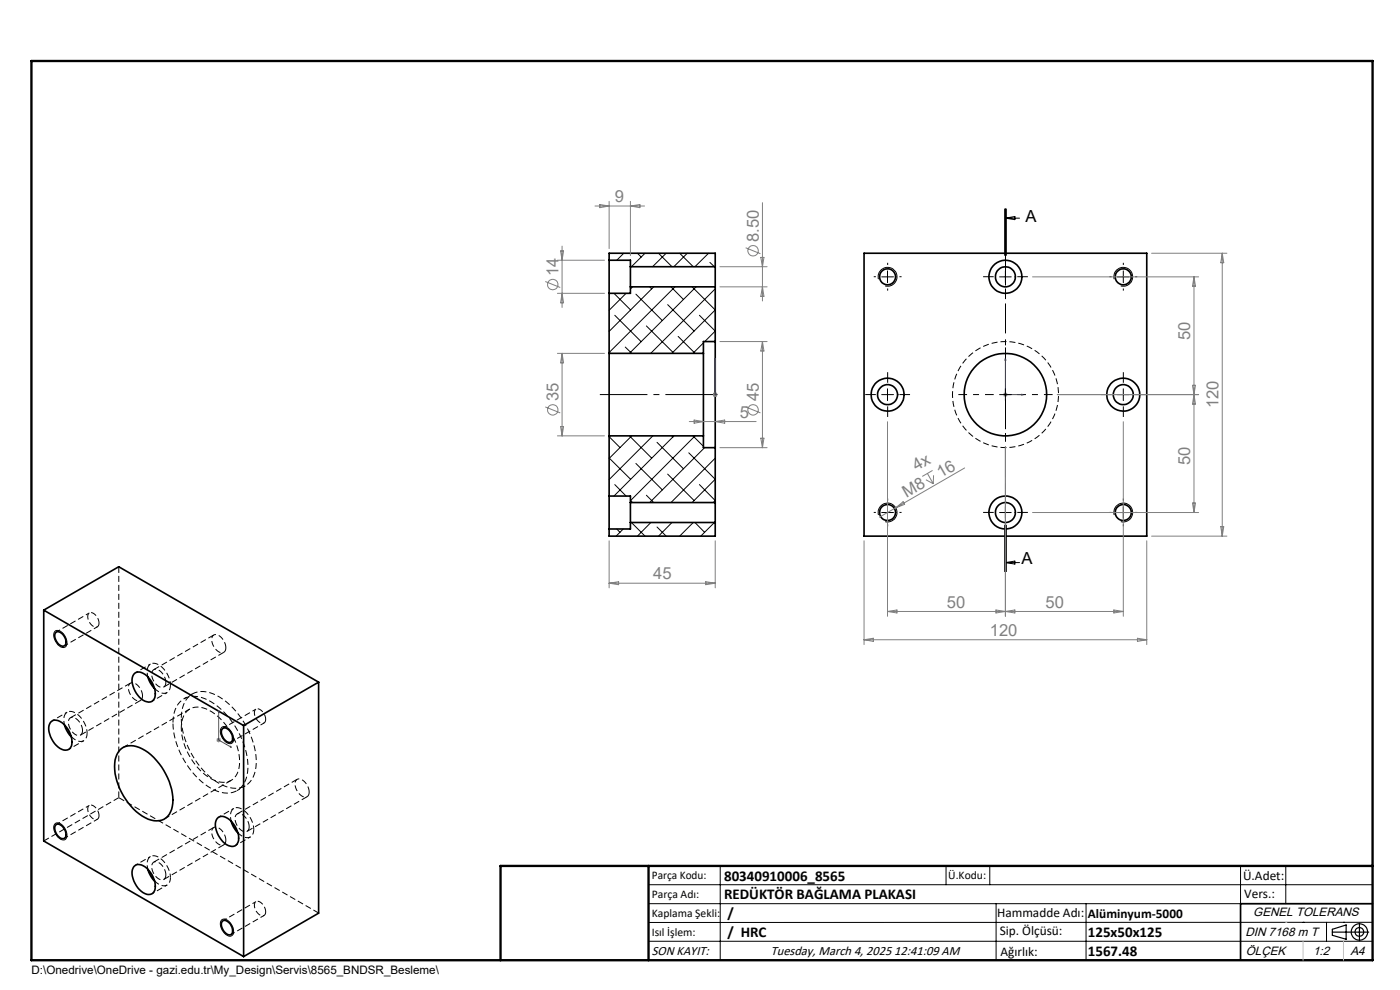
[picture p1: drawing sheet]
<svg xmlns="http://www.w3.org/2000/svg" width="297mm" height="210mm" viewBox="0 0 297 210" stroke-linecap="round" stroke-linejoin="round" font-family="sans-serif">
<path d="M202.1 83.7a11.2 11.2 0 0 1 16.5-9.9 11.2 11.2 0 0 1 .9 19.3 11.2 11.2 0 0 1-17.4-8.4v-1M38.5 154.4a13.3 13.3 0 0 0 7.1 11.2 3.5 3.5 0 0 0 5.2-3.4 13.2 13.2 0 0 0-7.1-11.8 3.5 3.5 0 0 0-5.2 3.3v.7" fill="none" stroke="#000" stroke-width=".21" stroke-dasharray="1.3 .6" stroke-dashoffset=".5" stroke-linecap="butt"/>
<g fill="none" stroke="#000" stroke-width=".35">
<path d="M129.2 55.2v7M129.2 55.2v-1.5h22.5v2.9M129.2 55.2h4.5v1.4M133.7 56.6v4.2M133.7 56.6h18M151.7 56.6v4.2M183.3 53.7h60v60h-60zM129.2 75v17.5M129.2 62.2v12.8M129.2 75h20M133.7 60.8v1.4h-4.5M133.7 60.8h18"/>
<path d="M149.2 75v17.5M151.7 72.5v22.5M151.7 72.5h-2.5v2.5M151.7 60.8v11.7M129.2 92.5v12.7M129.2 92.5h20M149.2 92.5v2.5h2.5M151.7 95v11.6M129.2 105.2v7M129.2 105.2h4.5v1.4M133.7 106.6v4.2M133.7 110.8h18"/>
<path d="M133.7 106.6h18M133.7 110.8v1.4h-4.5M151.7 106.6v4.2M151.7 110.8v2.9h-22.5v-1.5M9.3 129.4l42.4 24.5M9.3 129.4l15.9-9.2 42.4 24.5M9.3 129.4v49l42.4 24.5M11.8 134.2a1.37 1.37 0 0 1 1.9 1l.3 .7a.85 .85 0 0 1-.4 1.1 .85 .85 0 0 1-1.1-.3 2.09 2.09 0 0 1-.7-2.5zM10.7 153.2a1.94 1.94 0 0 1 2.8 .4 4.8 4.8 0 0 1 1.5 4.9 1.72 1.72 0 0 1-2.7 0 4.9 4.9 0 0 1-1.8-5zM13.7 153.8l.4 1.1 1 1.4M25.4 159.1a3.8 3.8 0 0 1 4.8-.3 13.4 13.4 0 0 1 6.5 11.6 3.5 3.5 0 0 1-4.1 3.7 10.7 10.7 0 0 1-6.8-6 9.8 9.8 0 0 1-1-8.1zM28.6 142.8a2.36 2.36 0 0 1 2.9 1 4.3 4.3 0 0 1 1.2 4.5 1.72 1.72 0 0 1-2.7 0 5 5 0 0 1-1.8-5z"/>
<path d="M31.4 143.6l.4 1.1 1 1.4M47.2 154.6a1.32 1.32 0 0 1 1.9 1l.2 .7a.84 .84 0 0 1-.3 1.1 .84 .84 0 0 1-1.2-.3 2.04 2.04 0 0 1-.6-2.5zM51.7 153.9v49M67.6 144.7l-15.9 9.2M67.6 144.7v49l-15.9 9.2M11.8 175a1.37 1.37 0 0 1 1.9 1l.3 .7a.85 .85 0 0 1-.4 1.2 .85 .85 0 0 1-1.1-.4 2.09 2.09 0 0 1-.7-2.5zM46.1 173.6a1.63 1.63 0 0 1 2.4 .1 5.2 5.2 0 0 1 2 4.9 1.51 1.51 0 0 1-2.5 .6 5 5 0 0 1-2.1-5.3zM49 174.2l.5 1.2 1 1.3M28.4 183.8a1.94 1.94 0 0 1 2.8 .4 4.8 4.8 0 0 1 1.5 5 1.72 1.72 0 0 1-2.7-.1 4.9 4.9 0 0 1-1.8-5zM31.4 184.4l.7 1.6 .7 .9M47.2 195.4a1.37 1.37 0 0 1 1.9 1l.2 .7a.84 .84 0 0 1-.3 1.1 .84 .84 0 0 1-1.2-.3 2.04 2.04 0 0 1-.6-2.5zM291.2 191.7h-28v12"/>
<circle cx="188.3" cy="58.7" r="1.7"/>
<circle cx="213.3" cy="58.7" r="3.5"/>
<circle cx="213.3" cy="58.7" r="2.13"/>
<circle cx="238.3" cy="58.7" r="1.69"/>
<circle cx="188.3" cy="83.7" r="2.13"/>
<circle cx="188.3" cy="83.7" r="3.5"/>
<circle cx="213.3" cy="83.7" r="8.7"/>
<circle cx="238.3" cy="83.7" r="3.5"/>
<circle cx="238.3" cy="83.7" r="2.12"/>
<circle cx="188.3" cy="108.7" r="1.71"/>
<circle cx="213.3" cy="108.7" r="3.5"/>
<circle cx="213.3" cy="108.7" r="2.12"/>
<circle cx="238.3" cy="108.7" r="1.7"/>
</g>
<g fill="none" stroke="#000" stroke-width=".21">
<path d="M132.3 53.7l-1.5 1.5M135.2 53.7l.8 .8M136.8 53.7l-2.9 2.9M139.7 53.7l2.9 2.9M141.3 53.7l-2.9 2.9M144.2 53.7l2.9 2.9M145.8 53.7l-2.9 2.9M150.3 53.7l-2.9 2.9M150.6 55.7l1 .9M186.4 59.2a1.98 1.98 0 0 1 1.7-2.5 1.98 1.98 0 0 1 2.2 2.2 1.98 1.98 0 0 1-2.5 1.7M187 58.7h2.5M188.3 57.5v2.5"/>
<path d="M212.1 58.7h2.4M213.1 44.2v10M213.3 57.5v2.5M213.3 46.3h3M213.3 46.3l2-.4v.7zM213.3 44.2v10M213.5 44.2v10M236.4 59.2a1.99 1.99 0 0 1 1.7-2.5 1.99 1.99 0 0 1 2.2 2.2 1.99 1.99 0 0 1-2.5 1.7M237 58.7h2.5M238.3 57.5v2.5M129.2 74.7l.3 .3M129.2 70.2h.1"/>
<path d="M130.2 62.2l3.6 3.5M130.4 66.9l5.6 5.6M132.6 73.6l1.4 1.4M132.8 62.2l-3.6 3.6M134.2 60.8l-.5 .5M134.9 62.4l5.6 5.6M137.1 69.1l5.7 5.6M137.8 60.8l.5 .5M138.7 60.8l-9.5 9.5M141.6 64.6l5.6 5.6M142.3 60.8l2.7 2.7M143.2 60.8l-14 14"/>
<path d="M143.9 71.4l3.6 3.6M146.8 60.8l4.9 4.9-9.2 9.3M147.7 60.8l-14.2 14.2M148.4 66.9l3.3 3.3-2.2 2.3M149.2 72.7l-2.2 2.3M151.7 61.3l-13.7 13.7M129.2 97.1l4.6 4.6M129.2 92.6l2.3 2.3M129.5 92.5l-.3 .2M133.5 92.5l4.8 4.7M134 92.5l-4.8 4.8M134.9 98.3l5.6 5.6"/>
<path d="M138.5 92.5l-9.3 9.2M139.4 93.8l5.6 5.6M142.5 92.5l.3 .2M143 92.5l-12.8 12.7M146.1 96.1l5.6 5.6-4.9 4.9M147 92.5l2.2 2.2M147.5 92.5l-13.8 13.7M149.5 95l-11.7 11.6M151.7 97.2l-9.4 9.4M187 83.7h2.5M188.3 82.5v2.5M212.1 83.7h2.4"/>
<path d="M213.3 82.5v2.5M237 83.7h2.5M238.3 82.5v2.5M130.4 102.8l2.4 2.4M130.8 112.2l.7 .7M132.2 112.2l-1.5 1.5M133.7 106.1l.5 .5M133.9 110.8l2.9 2.9M137.1 105l1.6 1.6M138.1 110.8l-2.9 2.9M139.4 111.8l1.9 1.9M141.6 100.6l5.6 5.6"/>
<path d="M142.6 110.8l-2.9 2.9M147.1 110.8l-2.9 2.9M147.4 110.8l2.1 2.1M148.4 102.8l3.3 3.4-.4 .4M151.6 110.8l-2.9 2.9M186.4 109.2a1.99 1.99 0 0 1 1.7-2.5 1.99 1.99 0 0 1 2.2 2.2 1.99 1.99 0 0 1-2.5 1.8M187 108.7h2.5M188.3 107.5v2.5M212.1 108.7h2.4M213.1 111.3v10M213.3 107.5v2.5M213.3 119.3l2-.3v.7z"/>
<path d="M213.3 119.3h3M213.3 111.3v10M213.5 111.3v10zM236.4 109.2a2 2 0 0 1 1.7-2.5 2 2 0 0 1 2.2 2.2 2 2 0 0 1-2.5 1.8M237 108.7h2.5M238.3 107.5v2.5M11.6 134a1.44 1.44 0 0 1 2.1 .8 1.73 1.73 0 0 1 0 2.5 2.42 2.42 0 0 1-2.3-2.8zM47 154.4a1.05 1.05 0 0 1 1.5 .2 2.43 2.43 0 0 1 .8 3 1.63 1.63 0 0 1-2.2-1.1l-.4-1.2zM11.6 174.8a1.18 1.18 0 0 1 1.9 .5 2.31 2.31 0 0 1 .4 2.7 1.62 1.62 0 0 1-2.1-1.1l-.4-1.2zM47 195.2a1.44 1.44 0 0 1 2.1 .9 1.73 1.73 0 0 1 0 2.4 2.22 2.22 0 0 1-2.3-2l-.1-.7zM137.6 187.7h153.6M137.6 191.7h153.6"/>
<path d="M137.6 199.7h153.6M152.8 183.7v20M200.7 183.7v4M210 183.7v4M211.3 191.7v12M230.4 191.7v12M263.2 183.7v20M272.8 183.7v8M276.4 195.6h.1M281.4 195.6v4.1M285 195.6h.1M291.2 195.6l-153.6 .1"/>
</g>
<path d="M21 132.2a2.06 2.06 0 0 0-2-2.2 1.78 1.78 0 0 0 .5 2.6 .82 .82 0 0 0 .9 .4 .82 .82 0 0 0 .6-.8M15.1 156.3a1.96 1.96 0 0 0 3.1 .4l.3-1.2M32.8 146.1a1.96 1.96 0 0 0 3.1 .4l.3-1.2M56.4 152.6a2.06 2.06 0 0 0-2.1-2.2 1.78 1.78 0 0 0 .5 2.6 .82 .82 0 0 0 1 .5 .82 .82 0 0 0 .6-.9M21 173a2.06 2.06 0 0 0-2-2.2 1.78 1.78 0 0 0 .5 2.6 .82 .82 0 0 0 .9 .5 .82 .82 0 0 0 .6-.9M50.5 176.7a1.96 1.96 0 0 0 3.1 .4l.2-1.2M32.8 186.9a1.96 1.96 0 0 0 3.1 .4l.3-1.2M56.4 193.4a2.06 2.06 0 0 0-2.1-2.2 1.78 1.78 0 0 0 .5 2.7 .82 .82 0 0 0 1 .4 .82 .82 0 0 0 .6-.9" fill="none" stroke="#000" stroke-width=".21" stroke-dasharray="1.3 .6" stroke-dashoffset=".2" stroke-linecap="butt"/>
<path d="M13.7 137l7-4M19 130l-7 4M18.5 155.5a5 5 0 0 0-3.4-4.6 1.53 1.53 0 0 0-1.6 2l.2 .8M36.2 145.3a5 5 0 0 0-3.4-4.6 1.53 1.53 0 0 0-1.6 2l.2 .8M49 157.4l7-4M54.3 150.4l-7 4.1M13.7 177.8l7-4M19 170.8l-7 4.1M53.8 175.9a5 5 0 0 0-3.3-4.6 1.53 1.53 0 0 0-1.6 2l.1 .9M36.2 186.1a5 5 0 0 0-3.4-4.6 1.53 1.53 0 0 0-1.6 2l.2 .9M49 198.2l7-4M54.3 191.2l-7 4.1" fill="none" stroke="#000" stroke-width=".21" stroke-dasharray="1.3 .6" stroke-dashoffset=".4" stroke-linecap="butt"/>
<g fill="none" stroke="#000" stroke-width=".21" stroke-dasharray="1.3 .6" stroke-linecap="butt">
<path d="M25.2 120.2v49M45.4 134.7l-12.8 7.3M47.9 137.4a2.87 2.87 0 0 0-2.2-2.8 1.19 1.19 0 0 0-.7 1.8 2.4 2.4 0 0 0 2.4 2 1.03 1.03 0 0 0 .5-1M17.1 155.9l12.7-7.3M17.5 155a2.87 2.87 0 0 0-2.2-2.8 1.19 1.19 0 0 0-.7 1.8 2.4 2.4 0 0 0 2.4 2 1.03 1.03 0 0 0 .5-1M27.7 144.9l-12.8 7.4M30.2 147.6a2.87 2.87 0 0 0-2.2-2.8 1.19 1.19 0 0 0-.6 1.9 2.4 2.4 0 0 0 2.3 1.9 1.03 1.03 0 0 0 .5-1M34.7 145.7l12.8-7.3M35.2 144.8a2.87 2.87 0 0 0-2.3-2.9 1.19 1.19 0 0 0-.6 1.9 2.4 2.4 0 0 0 2.4 2 1.03 1.03 0 0 0 .5-1M9.3 178.4l15.9-9.2M25.2 169.2l42.4 24.5M45.4 175.5l-12.8 7.4"/>
<path d="M47.9 178.2a2.87 2.87 0 0 0-2.2-2.8 1.19 1.19 0 0 0-.7 1.9 2.4 2.4 0 0 0 2.4 1.9 1.03 1.03 0 0 0 .5-1M52.4 176.3l12.8-7.3M52.9 175.4a2.87 2.87 0 0 0-2.3-2.8 1.19 1.19 0 0 0-.6 1.8 2.4 2.4 0 0 0 2.4 2 1.03 1.03 0 0 0 .5-1M63 165.3l-12.7 7.4M65.6 168a2.87 2.87 0 0 0-2.3-2.8 1.19 1.19 0 0 0-.6 1.9 2.4 2.4 0 0 0 2.4 1.9 1.03 1.03 0 0 0 .5-1M34.7 186.6l12.8-7.4M35.2 185.6a2.87 2.87 0 0 0-2.3-2.8 1.19 1.19 0 0 0-.6 1.8 2.4 2.4 0 0 0 2.4 2 1.03 1.03 0 0 0 .5-1"/>
</g>
<path d="M36.7 153.4a5.1 5.1 0 0 1 3.5-5.6 8.2 8.2 0 0 1 6.7 2.7 17.2 17.2 0 0 1 5.6 13.2 4.4 4.4 0 0 1-5.6 4.4 14.2 14.2 0 0 1-8.3-7.6 15.9 15.9 0 0 1-1.9-7.1M38.5 152.4a5.1 5.1 0 0 1 3.4-5.6 8.2 8.2 0 0 1 6.8 2.6 17.2 17.2 0 0 1 5.6 13.3 4.4 4.4 0 0 1-5.6 4.4 14.2 14.2 0 0 1-8.3-7.7 15.9 15.9 0 0 1-1.9-7" fill="none" stroke="#000" stroke-width=".21" stroke-dasharray="1.3 .6" stroke-dashoffset="-.1" stroke-linecap="butt"/>
<path d="M14.3 151.1l-3.2 1.8M14.6 159l3.2-1.9M31.9 140.9l-3.1 1.8M32.3 148.8l3.1-1.9M49.6 171.5l-3.2 1.8M49.9 179.4l3.2-1.9M31.9 181.7l-3.1 1.8M32.3 189.6l3.1-1.9" fill="none" stroke="#000" stroke-width=".21" stroke-dasharray="1.3 .6" stroke-dashoffset=".7" stroke-linecap="butt"/>
<path d="M40.3 150.4l-14.2 8.2M34.9 173.7l14.1-8.2" fill="none" stroke="#000" stroke-width=".21" stroke-dasharray="1.3 .6" stroke-dashoffset=".1" stroke-linecap="butt"/>
<path d="M40.8 147.2l-1.8 1M50.3 167.7l1.7-1" fill="none" stroke="#000" stroke-width=".21" stroke-dasharray="1.3 .6" stroke-dashoffset=".6" stroke-linecap="butt"/>
<g fill="none" stroke="#808080" stroke-width=".21">
<path d="M115.7 59.7l3.2 1.3M118.3 55.2h9.9M118.9 53.2h.7l-.4 2zM119.2 52.2v13M126.2 43.7h10.5M127.2 43.4l2 .3-2 .4zM129.2 42.7v10M133.7 42.7v11.5M133.7 43.7l2-.3v.7zM152.7 56.6h10M158.2 52.6l3.1 1.2M161.4 54.6h.7l-.4 2z"/>
<path d="M161.7 43v20.8M219 58.7h35.3M244.3 53.7h16M253.3 58.7v50M253.3 58.7l.3 2h-.6zM259.3 53.7v60M259.3 53.7l.3 2h-.6zM118.3 75h9.9M118.3 62.2h9.9M119.2 75v17.5M119.2 75l.4 2h-.7zM119.2 62.2l.4 2h-.7z"/>
<path d="M152.7 60.8h10M152.7 72.5h10M161.7 72.5v22.5M161.7 60.8l.4 2.1h-.7zM161.7 72.5l.4 2h-.7zM115.7 86.3l3.2 1.3M118.3 92.5h9.9M118.9 90.5h.7l-.4 2zM146.2 89.4h14.2M147.2 89.1l2 .3-2 .4zM151.2 83.7h1M151.4 83.4l.7 .7"/>
<path d="M151.7 83.2v1M151.7 89.4l2-.3v.7zM152.1 83.4l-.7 .7M152.7 95h10M158.2 86.3l3.1 1.3M161.4 92.9h.7l-.4 2.1zM188.3 89.5v41.2M197.8 99.8l-2.1 1.3M204.6 99.3l-14.6 8.4M212.8 83.7h1M212.9 83.4l.7 .7M213.3 83.2v1"/>
<path d="M213.3 94.7v36M213.6 83.4l-.7 .7M224.3 83.7h30M238.3 89.5v41.2M253 81.7h.6l-.3 2zM253.3 83.7l.3 2h-.6zM129.2 114.7v10M151.7 114.7v10M183.3 114.7v22M190 107.7l-3.5 2M190 107.7l1.6-1.3 .3 .6zM196.4 101.8l1.6 .8"/>
<path d="M196.7 100.4l1.3 2.2M198 100.8v1.8M219 108.7h35.3M243.3 114.7v22M244.3 113.7h16M253 106.7h.6l-.3 2zM259 111.7h.6l-.3 2zM129.2 123.7h22.5M129.2 123.7l2-.3v.6zM149.7 123.4l2 .3-2 .3zM183.3 135.7h60M183.3 135.7l2-.3v.7z"/>
<path d="M188.3 129.7h50M188.3 129.7l2-.3v.6zM211.3 129.4l4 .6v-.6l-4 .6zM236.3 129.4l2 .3-2 .3zM241.3 135.4l2 .3-2 .4zM45.9 157h1M46 156.6l.7 .7M46.4 156.5v1M46.7 156.6l-.7 .7"/>
<circle cx="159.8" cy="53.2" r="1.09"/>
<circle cx="117.3" cy="60.4" r="1.11"/>
<circle cx="117.3" cy="86.9" r="1.12"/>
<circle cx="159.8" cy="86.9" r="1.11"/>
</g>
<g fill="none" stroke="#000" stroke-width=".25">
<path d="M282.6 197.7h7.8M282.6 197.1l3-.9v3l-3-.8zM288.4 195.8v3.8M106.2 203.7h185"/>
<circle cx="288.4" cy="197.7" r="1.74"/>
<circle cx="288.4" cy="197.7" r=".93"/>
</g>
<path d="M151.7 76v.4v-.4M151.7 76v7.7M213.3 76l.1 .4h-.2zM213.3 76v7.7h3.8M151.7 83.6v.2zM151.7 83.7h.1M216.7 83.6l.4 .1-.4 .1zM46.4 150.7l.1 .4-.2-.2zM46.4 150.7v6.3l2.7 1.5M48.9 158.3l.2 .2h-.2z" fill="none" stroke="#00f" stroke-width=".21"/>
<path d="M210.8 83.7h-7.5M213.3 81.2v-7.5M213.3 86.2v7.5M215.8 83.7h7.5" fill="none" stroke="#000" stroke-width=".21" stroke-dasharray="15.2 1.3 1.3 1.3" stroke-dashoffset="13.4" stroke-linecap="butt"/>
<g fill="none" stroke="#000" stroke-width=".21" stroke-dasharray="15.2 1.3 1.3 1.3" stroke-linecap="butt">
<path d="M185.8 58.7h-.4M188.3 56.2v-.5M190.8 58.7h.5M210.8 58.7h-2.2M213.3 56.2v-2.3M215.8 58.7h2.3M235.8 58.7h-.4M238.3 56.2v-.5M240.8 58.7h.5M188.3 61.2v.4M213.3 61.2v2.2M238.3 61.2v.4"/>
<path d="M185.8 83.7h-2.2M188.3 81.2v-2.3M188.3 86.2v2.2M190.8 83.7h2.3M235.8 83.7h-2.2M238.3 81.2v-2.3M238.3 86.2v2.2M240.8 83.7h2.3M185.8 108.7h-.4M188.3 106.2v-.5M188.3 111.2v.4M190.8 108.7h.5"/>
<path d="M210.8 108.7h-2.2M213.3 106.2v-2.3M213.3 111.2v2.2M215.8 108.7h2.3M235.8 108.7h-.4M238.3 106.2v-.5M238.3 111.2v.4M240.8 108.7h.5"/>
</g>
<path d="M151.3 83.7h-24" fill="none" stroke="#000" stroke-width=".21" stroke-dasharray="15.2 1.3 1.3 1.3" stroke-dashoffset="5.1" stroke-linecap="butt"/>
<path d="M213.3 44.2v77.1" fill="none" stroke="#000" stroke-width=".21" stroke-dasharray="6.3 1.3 1.3 1.3" stroke-dashoffset=".2" stroke-linecap="butt"/>
<path d="M6.7 12.9h284.5v190.8h-284.5zM137.6 183.7v20M291.2 183.7h-185v20" fill="none" stroke="#000" stroke-width=".5"/>
<path d="M276.4 199.7v4M285 199.7v4" fill="none" stroke="#c0c0c0" stroke-width=".21"/>
<path d="M272.8 195.6h.1" fill="none" stroke="#c0c0c0" stroke-width=".25"/>
<g fill="#00f">
<path d="M216.7 83.6l.4 .1-.4 .1zM213.3 76l.1 .4h-.2z"/>
<path d="M151.7 83.6v.2zM151.7 76v.4zM151.7 83.6v.2zM151.7 76v.4z"/>
<path d="M48.9 158.3l.2 .2h-.2zM46.4 150.7l.1 .4-.2-.2z"/>
</g>
<g font-size="3.5" fill="#808080">
<text x="130.4" y="42.9">9</text>
<text x="161" y="51.4" transform="rotate(-90 161 51.4)">8.50</text>
<text x="118.5" y="58.6" transform="rotate(-90 118.5 58.6)">14</text>
<text x="252.5" y="72.1" transform="rotate(-90 252.5 72.1)">50</text>
<text x="118.5" y="85.1" transform="rotate(-90 118.5 85.1)">35</text>
<text x="156.9" y="88.6">5</text>
<text x="161" y="85.1" transform="rotate(-90 161 85.1)">45</text>
<text x="258.5" y="86.6" transform="rotate(-90 258.5 86.6)">120</text>
<text x="194.5" y="100" transform="rotate(-30 194.5 100)">4x</text>
<text x="199.6" y="101.5" transform="rotate(-30 199.6 101.5)">16</text>
<text x="252.5" y="98.7" transform="rotate(-90 252.5 98.7)">50</text>
<text x="192.3" y="105.7" transform="rotate(-30 192.3 105.7)">M8</text>
<text x="138.6" y="122.9">45</text>
<text x="200.9" y="128.9">50</text>
<text x="221.8" y="128.9">50</text>
<text x="210" y="134.9">120</text>
</g>
<g font-size="3.5">
<text x="217.6" y="47.2">A</text>
<text x="216.7" y="119.7">A</text>
</g>
<g font-size="3.2">
<text x="153.6" y="190.8">REDÜKTÖR BAĞLAMA PLAKASI</text>
<text x="153.6" y="186.8">80340910006_8565</text>
<text x="154.3" y="194.8">/</text>
<text x="154.3" y="198.8">/ HRC</text>
<text x="230.8" y="198.7">125x50x125</text>
<text x="230.8" y="202.8">1567.48</text>
</g>
<g font-size="2.8">
<text x="263.7" y="186.7">Ü.Adet:</text>
<text x="263.9" y="190.5">Vers.:</text>
<text x="211.5" y="194.5">Hammadde Adı:</text>
<text x="230.8" y="194.7">Alüminyum-5000</text>
<text x="138.3" y="202.6">SON KAYIT:</text>
<text x="163.5" y="202.6">Tuesday, March 4, 2025 12:41:09 AM</text>
<text x="212.1" y="198.4">Sip. Ölçüsü:</text>
<text x="212.2" y="202.7">Ağırlık:</text>
</g>
<g font-size="2.6">
<text x="265.9" y="194.4">GENEL TOLERANS</text>
<text x="264.2" y="198.5">DIN 7168 m T</text>
<text x="264.3" y="202.6">ÖLÇEK</text>
<text x="278.5" y="202.6">1:2</text>
<text x="286.5" y="202.6">A4</text>
</g>
<g font-size="2.5">
<text x="138.3" y="186.4">Parça Kodu:</text>
<text x="138.3" y="190.5">Parça Adı:</text>
<text x="201.2" y="186.5">Ü.Kodu:</text>
<text x="138.3" y="194.5">Kaplama Şekli:</text>
<text x="138.3" y="198.6">Isıl İşlem:</text>
<text x="6.7" y="206.7">D:\Onedrive\OneDrive - gazi.edu.tr\My_Design\Servis\8565_BNDSR_Besleme\</text>
</g>
</svg>
